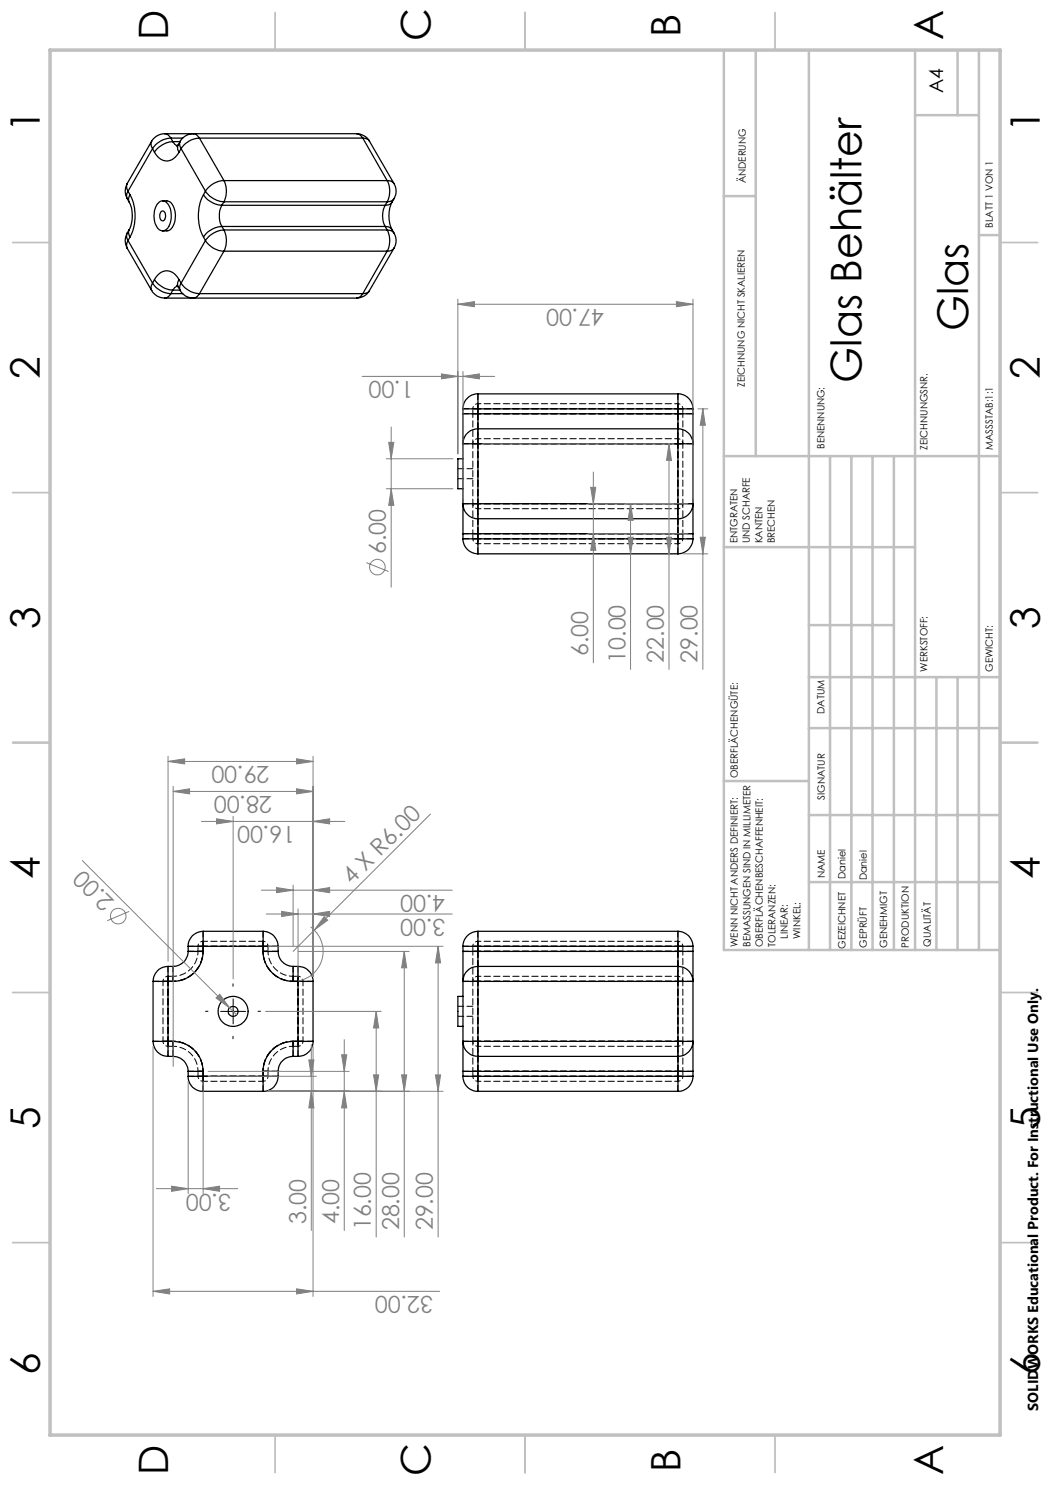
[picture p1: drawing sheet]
<svg xmlns="http://www.w3.org/2000/svg" width="210mm" height="297mm" viewBox="0 0 210 297" stroke-linecap="round" stroke-linejoin="round" font-family="sans-serif">
<g fill="none" stroke="#000" stroke-width=".25">
<path d="M25.4 36.7a3.1 3.1 0 0 0 0 3M25.4 36.7l-.1 .7 .3 .8M25.4 39.7l.5 .7M25.6 38.2l-.3 .8 .1 .7M25.6 38.2l.4 .7M26 38.9a9.3 9.3 0 0 1 0 8.5M26 38.9l-.3 .9 .2 .6M30.3 28.3l-.1 .4 .3 1M30.3 28.3l-4.9 8.4M30.5 29.7l-4.9 8.5M30.5 29.7l.4 .7M30.9 30.4a2.52 2.52 0 0 0 4.2 1l.7-1"/>
<path d="M32.9 26.7a3.1 3.1 0 0 0-2.6 1.6M32.9 26.7l.7 .3 .6 .6M32.9 26.7h38.4M34.2 27.6a4.7 4.7 0 0 0-3.7 2.1M34.2 27.6h2.3M34.2 27.6l.4 .7M34.6 28.3a4.8 4.8 0 0 0-3.7 2.1M34.6 28.3l.3 .5 .6 .4M34.6 28.3h1.4M35.7 29l-.3 .3M35.7 29l-.2 .6 .3 .8M36 28.3l-.1 .4 .3 1"/>
<path d="M36 28.3l-.3 .7M36.2 29.7l-.4 .7M36.2 29.7l4.9 8.5M39.9 27.6a1.76 1.76 0 0 0-2.8-.4l-1.1 1.1M39.9 27.6a4.7 4.7 0 0 0-3.7 2.1M39.9 27.6l4.9 8.5M39.9 27.6h32.7M40.7 38.9a9.3 9.3 0 0 0 0 8.5M40.7 38.9a4.8 4.8 0 0 0 3.7 2.2M41.1 38.2a4.8 4.8 0 0 0 3.7 2.2M41.1 38.2l-.4 .7M44.8 36.1a4.6 4.6 0 0 0-3.7 2.1"/>
<path d="M44.8 36.1a4.8 4.8 0 0 1 0 4.3M44.8 36.1h32.6M71.3 26.7a3.1 3.1 0 0 1 2.6 1.6M71.3 26.7l.7 .3 .6 .6M72.6 27.6l1 .3 .3 .4M72.6 27.6l4.8 8.5M73.9 28.3l4.9 8.4M77.4 36.1a4.5 4.5 0 0 1 0 4.3M77.4 36.1l.9 .2 .5 .4M78.8 36.7a2.87 2.87 0 0 1 0 3M78.8 39.7l-.5 .5-.9 .2M78.8 39.7l-.4 .7"/>
<path d="M25.4 46.6a3.1 3.1 0 0 0 0 3M25.4 46.6l-.1 .7 .3 .8M25.4 49.6l4.9 8.5M25.6 48.1l-.3 .8 .1 .7M25.6 48.1l4.9 8.5M25.9 40.4a6.6 6.6 0 0 1 0 5.5M25.9 45.9l-.2 .7 .3 .8M25.9 45.9l-.5 .7M26 47.4l-.4 .7M30.3 58.1a2.88 2.88 0 0 0 2.6 1.5M30.5 56.6a4.7 4.7 0 0 0 3.7 2.1M30.5 56.6l-.3 1.1 .1 .4"/>
<path d="M30.9 55.9a2.52 2.52 0 0 1 4.2-.9l.7 .9M30.9 55.9a4.8 4.8 0 0 0 3.7 2.1M30.9 55.9l-.4 .7M31.6 40.7a1.29 1.29 0 0 1 1.3-.5 1.29 1.29 0 0 1 1 1.1 4.3 4.3 0 0 1-.7 4.6 1.37 1.37 0 0 1-2.1-1 4.6 4.6 0 0 1 .5-4.2zM32.3 42.3a.55 .55 0 0 1 .6 0 .55 .55 0 0 1 .2 .6 .84 .84 0 0 1-.7 1.2 1.29 1.29 0 0 1-.1-1.8zM32.5 40.2h.9a2.43 2.43 0 0 1 1.7 2.6 3.2 3.2 0 0 1-1.6 3.4h-1M32.9 59.6h38.4M34.2 58.7l-.6 .7-.7 .2M34.2 58.7h2.3M34.6 58l-.4 .7M34.6 58h1.4M35.4 57l.3 .4"/>
<path d="M35.5 57.2l-.6 .3-.3 .5M35.7 57.4l.3 .7M35.8 55.9l-.3 .8 .2 .7M35.8 55.9l.4 .7M36 58.1a2.67 2.67 0 0 0 3.3 1.3l.6-.7M36.2 56.6a4.7 4.7 0 0 0 3.7 2.1M36.2 56.6l-.3 1.1 .1 .4M39.9 58.7h32.7M40.7 47.4l.4 .7M41.1 48.1a4.6 4.6 0 0 0 3.7 2.1M41.1 48.1l-4.9 8.5M44.4 41.1a4.8 4.8 0 0 0 0 4.2"/>
<path d="M44.4 45.3a4.8 4.8 0 0 0-3.7 2.1M44.4 45.3l.4 .7M44.4 45.3h32.6M44.4 41.1h32.6M44.8 46a4.8 4.8 0 0 1 0 4.2M44.8 46a4.8 4.8 0 0 0-3.7 2.1M44.8 40.4h32.6M44.8 46h32.6M44.8 50.2h32.6M44.8 40.4l-.4 .7M44.8 50.2l-4.9 8.5M72.6 58.7l-.6 .7-.7 .2"/>
<path d="M73.9 58.1a2.88 2.88 0 0 1-2.6 1.5M73.9 58.1l-.3 .4-1 .2M77 41.1a4.5 4.5 0 0 0 0 4.2M77 45.3l.9 .2 .5 .4M77 45.3l.4 .7M77.4 46a4.5 4.5 0 0 1 0 4.2M77.4 46l.9 .2 .5 .4M77.4 40.4l-.4 .7M77.4 50.2l-4.8 8.5M78.4 40.4a6.3 6.3 0 0 0 0 5.5M78.4 40.4l-.5 .5-.9 .2M78.4 45.9l.4 .7"/>
<path d="M78.8 46.6a2.87 2.87 0 0 1 0 3M78.8 49.6l-.5 .5-.9 .1M78.8 49.6l-4.9 8.5M95.6 78.8a3 3 0 0 0-3 3M95.6 78.8v3M95.6 78.8h40M135.6 78.8v3M135.6 78.8a3 3 0 0 1 3 3M92.6 88.8h3M92.6 82.8h3M92.6 82.8v6M92.6 81.8h3"/>
<path d="M92.6 91.8h-1v6h1M92.6 81.8v1M92.6 88.8v11.9M95.6 85.8a3 3 0 0 0-3 3M95.6 85.8v3M95.6 82.8v3M95.6 81.8v1M95.6 88.8v11.9M95.6 88.8h40M95.6 85.8h40M95.6 82.8h40M95.6 81.8h40"/>
<path d="M135.6 88.8h3M135.6 85.8v3M135.6 85.8a3 3 0 0 1 3 3M135.6 82.8v3M135.6 82.8h3M135.6 81.8h3M135.6 81.8v1M135.6 88.8v11.9M138.6 82.8v6M138.6 81.8v1M138.6 88.8v11.9M92.6 100.7h3"/>
<path d="M92.6 100.7a3 3 0 0 0 3 3M92.6 106.7h3M92.6 100.7v6M92.6 107.8h3M92.6 107.8a3 3 0 0 0 3 3M92.6 106.7v1.1M95.6 100.7v3M95.6 103.7v3M95.6 107.8v3M95.6 106.7v1.1M95.6 100.7h40M95.6 103.7h40"/>
<path d="M95.6 106.7h40M95.6 107.8h40M95.6 110.8h40M135.6 100.7h3M135.6 100.7v3M135.6 106.7h3M135.6 103.7v3M135.6 107.8h3M135.6 107.8v3M135.6 106.7v1.1M138.6 100.7a3 3 0 0 1-3 3M138.6 100.7v6"/>
<path d="M138.6 107.8a3 3 0 0 1-3 3M138.6 106.7v1.1M30.6 196.3h3M30.6 196.3v12M33.6 193.3v3M33.6 193.3a3 3 0 0 0-3 3M33.6 193.3h1M33.6 196.3h1M33.6 196.3v12M34.6 193.3v3M37.6 190.3a3 3 0 0 1-3 3M37.6 190.3h3"/>
<path d="M37.6 189.3h3M37.6 189.3v1M40.6 190.3a6 6 0 0 1-6 6M40.6 186.3v3M40.6 186.3a2.95 2.95 0 0 0-3 3M40.6 189.3h12M40.6 186.3h12M40.6 189.3v1M52.6 190.3a6 6 0 0 0 6 6M52.6 186.3v3M52.6 190.3h3M52.6 189.3h3"/>
<path d="M52.6 186.3a3 3 0 0 1 3 3M52.6 189.3v1M55.6 190.3a3 3 0 0 0 3 3M55.6 189.3v1M58.6 193.3v3M58.6 193.3h1M58.6 196.3h1M59.6 193.3v3M59.6 193.3a3 3 0 0 1 3 3M59.6 196.3h3M59.6 196.3v12M62.6 196.3v12"/>
<path d="M92.6 196.3h3M92.6 190.3h3M92.6 190.3v6M92.6 189.3h3M92.6 199.3h-1v6h1M92.6 189.3v1M92.6 196.3v12M95.6 193.3v3M95.6 193.3a3 3 0 0 0-3 3M95.6 190.3v3M95.6 186.3v3M95.6 186.3a3 3 0 0 0-3 3"/>
<path d="M95.6 193.3h40M95.6 196.3h40M95.6 189.3v1M95.6 196.3v12M95.6 190.3h40M95.6 189.3h40M95.6 186.3h40M135.6 193.3v3M135.6 193.3a3 3 0 0 1 3 3M135.6 196.3h3M135.6 190.3v3M135.6 190.3h3"/>
<path d="M135.6 189.3h3M135.6 186.3v3M135.6 186.3a3 3 0 0 1 3 3M135.6 189.3v1M135.6 196.3v12M138.6 190.3v6M138.6 189.3v1M138.6 196.3v12M30.6 208.3a3 3 0 0 0 3 3M30.6 208.3h3M33.6 208.3v3M33.6 208.3h1"/>
<path d="M33.6 211.3h1M34.6 208.3v3M34.6 208.3a6 6 0 0 1 6 6M34.6 211.3a3 3 0 0 1 3 3M37.6 214.3h3M37.6 215.3a2.9 2.9 0 0 0 3 3M37.6 215.3h3M37.6 214.3v1M40.6 215.3v3M40.6 215.3h12M40.6 218.3h12M40.6 214.3v1"/>
<path d="M52.6 215.3v3M52.6 214.3h3M52.6 215.3h3M52.6 214.3v1M55.6 215.3a2.95 2.95 0 0 1-3 3M55.6 214.3v1M58.6 208.3a6 6 0 0 0-6 6M58.6 208.3v3M58.6 211.3a3 3 0 0 0-3 3M58.6 208.3h1M58.6 211.3h1M59.6 208.3v3"/>
<path d="M59.6 208.3h3M62.6 208.3a3 3 0 0 1-3 3M92.6 208.3h3M92.6 208.3a3 3 0 0 0 3 3M92.6 214.3h3M92.6 208.3v6M92.6 215.3h3M92.6 215.3a2.95 2.95 0 0 0 3 3M92.6 214.3v1M95.6 208.3v3M95.6 211.3v3M95.6 215.3v3"/>
<path d="M95.6 214.3v1M95.6 208.3h40M95.6 211.3h40M95.6 214.3h40M95.6 215.3h40M95.6 218.3h40M135.6 208.3h3M135.6 208.3v3M135.6 211.3v3M135.6 214.3h3M135.6 215.3h3M135.6 215.3v3"/>
<path d="M135.6 214.3v1M138.6 208.3a3 3 0 0 1-3 3M138.6 208.3v6M138.6 215.3a2.95 2.95 0 0 1-3 3M138.6 214.3v1"/>
<circle cx="46.6" cy="202.3" r="3"/>
<circle cx="46.6" cy="202.3" r=".99"/>
</g>
<g fill="none" stroke="#000" stroke-width=".2" stroke-dasharray="1.3 .6" stroke-dashoffset=".8">
<path d="M95.6 87.7a1 1 0 0 0-1 1M95.6 80.7a1 1 0 0 0-1 1M136.6 88.7a1 1 0 0 0-1-1M136.6 81.7a1 1 0 0 0-1-1M94.6 107.7a1 1 0 0 0 1 1M95.6 101.7a1 1 0 0 1-1-1M135.6 108.7a1 1 0 0 0 1-1M136.6 100.7a1 1 0 0 1-1 1M33.6 195.3a1 1 0 0 0-1 1M40.6 188.3a1 1 0 0 0-1 1M53.6 189.3a1 1 0 0 0-1-1M59.6 195.3a1 1 0 0 1 1 1"/>
<path d="M95.6 195.3a1 1 0 0 0-1 1M95.6 188.3a1 1 0 0 0-1 1M136.6 196.3a1 1 0 0 0-1-1M136.6 189.3a1 1 0 0 0-1-1M32.6 208.3a1 1 0 0 0 1 1M39.6 215.3a1 1 0 0 0 1 1M52.6 216.3a1 1 0 0 0 1-1M59.6 209.3a1 1 0 0 0 1-1M94.6 208.3a1 1 0 0 0 1 1M94.6 215.3a1 1 0 0 0 1 1M135.6 209.3a1 1 0 0 0 1-1M135.6 216.3a1 1 0 0 0 1-1"/>
</g>
<g fill="none" stroke="#000" stroke-width=".2" stroke-dasharray="1.3 .6" stroke-dashoffset=".5">
<path d="M94.6 82.7v6M94.6 82.7v-1M94.6 81.7h1M94.6 82.7h1M94.6 88.7h1M95.6 88.7h-1M95.6 88.7v-1M95.6 82.7h-1M95.6 81.7h-1M95.6 81.7v-1M95.6 81.7v1M95.6 80.7v1"/>
<path d="M95.6 82.7v-1M95.6 87.7v1M135.6 87.7v1M135.6 80.7v1M135.6 82.7v-1M135.6 81.7v-1M135.6 81.7h1M135.6 82.7h1M135.6 81.7v1M135.6 88.7v-1M135.6 88.7h1M136.6 88.7h-1"/>
<path d="M136.6 82.7h-1M136.6 88.7v-6M136.6 81.7h-1M136.6 81.7v1M94.6 100.7v6M94.6 107.7v-1M94.6 106.7h1M94.6 107.7h1M94.6 100.7h1M95.6 100.7h-1M95.6 101.7v-1M95.6 106.7h-1"/>
<path d="M95.6 107.7h-1M95.6 106.7v1M95.6 107.7v1M95.6 107.7v-1M95.6 100.7v1M135.6 100.7v1M135.6 107.7v-1M135.6 108.7v-1M135.6 106.7h1M135.6 106.7v1M135.6 107.7h1M135.6 100.7h1"/>
<path d="M135.6 101.7v-1M136.6 100.7h-1M136.6 106.7h-1M136.6 106.7v-6M136.6 107.7h-1M136.6 106.7v1M32.6 196.3h1M33.6 195.3v1M33.6 195.3h1M33.6 196.3v-1M33.6 196.3h-1M33.6 196.3h1"/>
<path d="M34.6 196.3h-1M34.6 195.3v1M34.6 196.3v-1M39.6 190.3h1M39.6 190.3a5 5 0 0 1-5 5M39.6 189.3h1M39.6 190.3v-1M40.6 188.3v1M40.6 189.3v1M40.6 190.3h-1M40.6 190.3v-1M40.6 189.3v-1"/>
<path d="M40.6 189.3h-1M52.6 188.3v1M52.6 190.3v-1M52.6 189.3v-1M52.6 189.3v1M52.6 190.3h1M52.6 189.3h1M53.6 190.3h-1M53.6 189.3v1M53.6 189.3h-1M58.6 195.3v1M58.6 195.3a5 5 0 0 1-5-5"/>
<path d="M58.6 195.3h1M58.6 196.3v-1M58.6 196.3h1M59.6 195.3v1M59.6 196.3h-1M59.6 196.3h1M59.6 196.3v-1M60.6 196.3h-1M94.6 196.3h1M94.6 190.3v6M94.6 190.3v-1M95.6 195.3v1"/>
<path d="M95.6 190.3h-1M95.6 189.3h-1M95.6 189.3v1M95.6 189.3v-1M95.6 190.3v-1M95.6 188.3v1M95.6 196.3h-1M135.6 196.3v-1M135.6 196.3h1M135.6 190.3v-1M135.6 188.3v1M135.6 189.3v1"/>
<path d="M135.6 189.3v-1M136.6 190.3h-1M136.6 196.3v-6M136.6 189.3h-1M136.6 189.3v1M136.6 196.3h-1M32.6 208.3h1M33.6 208.3v1M33.6 208.3h1M33.6 208.3h-1M33.6 209.3v-1M34.6 209.3h-1"/>
<path d="M34.6 208.3v1M34.6 209.3a5 5 0 0 1 5 5M34.6 208.3h-1M34.6 209.3v-1M39.6 215.3v-1M39.6 214.3h1M39.6 215.3h1M40.6 214.3h-1M40.6 215.3h-1M40.6 214.3v1M40.6 215.3v1M40.6 215.3v-1"/>
<path d="M40.6 216.3v-1M52.6 215.3v1M52.6 214.3h1M52.6 215.3h1M52.6 215.3v-1M52.6 216.3v-1M52.6 214.3v1M53.6 214.3v1M53.6 214.3a5 5 0 0 1 5-5M53.6 214.3h-1M53.6 215.3h-1M58.6 208.3v1"/>
<path d="M58.6 208.3h1M58.6 209.3v-1M59.6 209.3h-1M59.6 208.3v1M59.6 208.3h1M59.6 208.3h-1M59.6 209.3v-1M60.6 208.3h-1M94.6 208.3h1M94.6 214.3h1M94.6 208.3v6M94.6 215.3h1"/>
<path d="M94.6 215.3v-1M95.6 209.3v-1M95.6 214.3v1M95.6 216.3v-1M95.6 215.3v-1M95.6 215.3v1M95.6 208.3h-1M95.6 208.3v1M135.6 208.3v1M135.6 208.3h1M135.6 214.3h1M135.6 215.3h1"/>
<path d="M135.6 215.3v-1M135.6 215.3v1M135.6 214.3v1M135.6 216.3v-1M135.6 209.3v-1M136.6 214.3v-6M136.6 214.3v1M136.6 208.3h-1"/>
</g>
<g fill="none" stroke="#000" stroke-width=".2" stroke-dasharray="1.3 .6" stroke-dashoffset=".6">
<path d="M95.6 87.7h40M95.6 82.7h40M95.6 80.7h40M95.6 81.7h40M95.6 88.7h40M135.6 88.7h-40M135.6 81.7h-40M135.6 82.7h-40M95.6 100.7h40M95.6 107.7h40M95.6 106.7h40M135.6 101.7h-40"/>
<path d="M135.6 106.7h-40M135.6 108.7h-40M135.6 107.7h-40M135.6 100.7h-40M95.6 195.3h40M95.6 190.3h40M95.6 188.3h40M95.6 189.3h40M95.6 196.3h40M135.6 196.3h-40M135.6 189.3h-40M135.6 190.3h-40"/>
<path d="M95.6 208.3h40M95.6 215.3h40M95.6 214.3h40M135.6 209.3h-40M135.6 214.3h-40M135.6 216.3h-40M135.6 215.3h-40M135.6 208.3h-40"/>
</g>
<g fill="none" stroke="#000" stroke-width=".2" stroke-dasharray="1.3 .6" stroke-dashoffset=".3">
<path d="M95.6 88.7v12M135.6 88.7v12M136.6 88.7v12M94.6 100.7v-12M95.6 100.7v-12M135.6 100.7v-12M33.6 196.3v12M40.6 188.3h12M40.6 189.3h12M52.6 189.3h-12M59.6 196.3v12M60.6 196.3v12"/>
<path d="M95.6 196.3v12M135.6 196.3v12M136.6 196.3v12M32.6 208.3v-12M33.6 208.3v-12M40.6 215.3h12M52.6 216.3h-12M52.6 215.3h-12M59.6 208.3v-12M94.6 208.3v-12M95.6 208.3v-12M135.6 208.3v-12"/>
</g>
<g fill="none" stroke="#000" stroke-width=".2" stroke-dasharray="1.3 .6">
<path d="M95.6 87.7v-5M95.6 82.7v5M135.6 82.7v5M135.6 87.7v-5M95.6 106.7v-5M95.6 101.7v5M135.6 101.7v5M135.6 106.7v-5M95.6 195.3v-5M95.6 190.3v5M135.6 190.3v5M135.6 195.3v-5"/>
<path d="M95.6 214.3v-5M95.6 209.3v5M135.6 209.3v5M135.6 214.3v-5"/>
</g>
<g fill="none" stroke="#000" stroke-width=".2" stroke-dasharray="1.3 .6" stroke-dashoffset=".1">
<path d="M95.6 78.7v3M91.6 95.7h3M92.6 81.7h3M92.6 82.7h3M92.6 88.7h3M94.6 93.7h-3M95.6 82.7v3M95.6 85.7v3M135.6 81.7v-3M135.6 81.7h3M135.6 82.7h3M135.6 85.7v-3"/>
<path d="M135.6 88.7v-3M135.6 88.7h3M92.6 106.7h3M92.6 107.7h3M92.6 100.7h3M95.6 103.7v3M95.6 107.7v3M95.6 100.7v3M135.6 106.7v-3M135.6 106.7h3M135.6 107.7h3M135.6 110.7v-3"/>
<path d="M135.6 100.7h3M135.6 103.7v-3M33.6 196.3v-3M33.6 196.3h-3M34.6 196.3v-3M40.6 190.3h-3M40.6 189.3h-3M40.6 189.3v-3M52.6 189.3v-3M52.6 190.3h3M52.6 189.3h3M58.6 196.3v-3"/>
<path d="M59.6 196.3v-3M62.6 196.3h-3M95.6 189.3h-3M95.6 190.3h-3M95.6 190.3v3M95.6 186.3v3M95.6 196.3h-3M95.6 193.3v3M135.6 193.3v-3M135.6 189.3v-3M135.6 196.3v-3M138.6 189.3h-3"/>
<path d="M138.6 190.3h-3M138.6 196.3h-3M33.6 208.3h-3M33.6 211.3v-3M34.6 211.3v-3M37.6 214.3h3M37.6 215.3h3M40.6 218.3v-3M52.6 218.3v-3M55.6 214.3h-3M55.6 215.3h-3M58.6 211.3v-3"/>
<path d="M59.6 211.3v-3M62.6 208.3h-3M91.6 203.3h3M92.6 214.3h3M92.6 215.3h3M94.6 201.3h-3M95.6 211.3v3M95.6 215.3v3M95.6 208.3v3M95.6 208.3h-3M135.6 215.3h3M135.6 214.3h3"/>
<path d="M135.6 214.3v-3M135.6 218.3v-3M135.6 211.3v-3M138.6 208.3h-3"/>
</g>
<path d="M34.6 196.3a6 6 0 0 0 6-6M40.6 190.3a6 6 0 0 1-6 6M52.6 190.3a6 6 0 0 0 6 6M58.6 196.3a6 6 0 0 1-6-6M34.6 208.3a6 6 0 0 1 6 6M40.6 214.3a6 6 0 0 0-6-6M52.6 214.3a6 6 0 0 1 6-6M58.6 208.3a6 6 0 0 0-6 6" fill="none" stroke="#000" stroke-width=".2" stroke-dasharray="1.3 .6" stroke-dashoffset=".7"/>
<g fill="none" stroke="#808080" stroke-width=".2">
<path d="M91.6 59.8v31M138.6 59.8v40M72.4 75.3h26.5M88.3 74.8l3.3 .5-3.3 .5zM91.6 60.9l3.3-.6v1zM91.6 60.9h47M92.6 75.3l3.3-.5v1zM92.6 74.3v25.5M135.3 60.3l3.3 .6-3.3 .4zM77.2 97.8h13.4M77.2 91.8h13.4M77.7 88.5h1.1l-.6 3.3z"/>
<path d="M78.2 97.8l.6 3.3h-1.1zM78.2 85.4v32M96.6 88.8h38.2M118.1 97.5h1.1l-.5 3.2zM118.7 94.4v38.2M133.8 88.8l.5 3.3h-1zM133.8 88.8v45.1M139.6 81.8h2M140.6 81.8l.5 3.3h-1.1zM140.6 81.8v52.1M73.3 112.5l4.4 1.8M117.6 100.7h20"/>
<path d="M117.6 106.7h20M118.7 106.7l.5 3.4h-1.1zM125.6 107.5h1l-.5 3.3zM126.1 100.7l.5 3.4h-1zM126.1 100.7v33.2M133.3 107.5h1l-.5 3.3zM136.6 110.8h5M140 107.5h1.1l-.5 3.3zM33.6 152.3l3.3-.5v1zM33.6 151.3v41M33.6 152.3h29M34.6 158.3l3.3-.5v1z"/>
<path d="M34.6 157.3v56M34.6 158.3h28M59.3 157.8l3.3 .5-3.3 .5zM59.3 151.8l3.3 .5-3.3 .5zM62.6 151.3v44M16.5 172.1l30.8 30.9M40.3 164.3h28.7M43.3 163.8l3.3 .5-3.3 .5zM46.6 163.3v32.5M52.3 178h38.1M55.3 177.5l3.3 .5-3.3 .5zM58.6 177v12.3"/>
<path d="M62.6 178l3.3-.5v1zM62.6 164.3l3.3-.5v1zM86.1 162.8l-23.2 23.2M25.9 182.3l-4.5 1.8M43.2 199.6l.7-.7 2 2.7zM53.3 182.8h37.1M53.6 189.3h35M56.3 182.3l3.3 .5-3.3 .5zM59.6 190.3h22.2M59.6 181.8v13.5M62.1 185.4a6 6 0 0 1 2.4 6.2 6 6 0 0 1-4.9 4.6M62.6 182.8l3.3-.5v1z"/>
<path d="M62.9 186l-4.3 4.3M64.8 183.3l.7 .7-2.6 2zM80.8 190.3v57.1M80.8 190.3l.5 3.3h-1zM87.6 189.3v58.1M87.6 189.3l.5 3.3h-1zM30.6 209.3v50M37.6 216.3v22.4M40.6 216.3v22.4M41.6 215.3h21.7M41.6 214.3h28.2M53.1 202.3h23.1"/>
<path d="M53.6 218.3h35M61.8 212h1l-.5 3.3zM62.3 208.9v37.2M62.3 218.3l.5 3.3h-1zM62.6 209.3v50M68.3 211h1l-.4 3.3zM68.9 207.9v38.2M68.9 218.3l.4 3.3h-1zM74.7 215h1l-.5 3.3zM75.2 202.3v45.1M75.2 202.3l.5 3.3h-1zM80.3 215h1l-.5 3.3z"/>
<path d="M87.1 215h1l-.5 3.3zM31.3 237.7h16.2M34.3 237.2l3.3 .5-3.3 .6zM40.6 237.7l3.3-.5v1.1zM30.6 258.3l3.3-.5v1zM30.6 258.3h57.3M59.3 257.8l3.3 .5-3.3 .5z"/>
<circle cx="75.5" cy="113.4" r="1.55"/>
<circle cx="23.6" cy="183.2" r="1.56"/>
</g>
<path d="M46.6 197.3v-.5M41.6 202.3h-.5M46.6 207.3v.5M51.6 202.3h.5" fill="none" stroke="#000" stroke-width=".2" stroke-dasharray="15.2 1.3 1.3 1.3"/>
<path d="M46.6 199.8v5M44.1 202.3h5" fill="none" stroke="#000" stroke-width=".2"/>
<g fill="none" stroke="#c0c0c0" stroke-width=".35">
<path d="M55 2.5v7.5M105 2.5v7.5M155 2.5v7.5M2.5 48.5h7.5M200 48.5h7.5M2.5 98.5h7.5M200 98.5h7.5M2.5 148.5h7.5M200 148.5h7.5M2.5 198.5h7.5M200 198.5h7.5M2.5 248.5h7.5"/>
<path d="M200 248.5h7.5M55 287v7.5M105 287v7.5M155 287v7.5"/>
</g>
<g fill="none" stroke="#c0c0c0" stroke-width=".5">
<path d="M144.8 10v180h55.2M151.2 10v81.2M161.8 10v180M183 10v180M191.5 10v13M195.8 10v180M144.8 39.2h6.4M183 23h12.8M195.8 47h4.2M144.8 91.2h55.2M166 91.2v98.8M170.3 91.2v98.8"/>
<path d="M174.5 91.2v98.8M178.8 91.2v98.8M144.8 109.4h38.2M161.8 135.4h38.2M161.8 125h17M187.3 135.4v54.6M191.5 135.4v54.6M144.8 156.2h17M161.8 145.6h38.2M161.8 163h38.2M161.8 176.4h38.2"/>
</g>
<path d="M10 10h190v277h-190z" fill="none" stroke="#c0c0c0" stroke-width=".7"/>
<g fill="#808080">
<path d="M43.2 199.6l.7-.7 2 2.7z"/>
<path d="M64.8 183.3l.7 .7-2.6 2z"/>
<path d="M125.6 107.5h1l-.5 3.3zM126.1 100.7l.5 3.4h-1zM133.3 107.5h1l-.5 3.3zM133.8 88.8l.5 3.3h-1zM140 107.5h1.1l-.5 3.3zM140.6 81.8l.5 3.3h-1.1zM78.2 97.8l.6 3.3h-1.1zM77.7 88.5h1.1l-.6 3.3zM118.7 106.7l.5 3.4h-1.1zM118.1 97.5h1.1l-.5 3.2z"/>
<path d="M40.6 237.7l3.3-.5v1.1zM34.3 237.2l3.3 .5-3.3 .6z"/>
<path d="M62.6 182.8l3.3-.5v1zM56.3 182.3l3.3 .5-3.3 .5zM62.6 178l3.3-.5v1zM55.3 177.5l3.3 .5-3.3 .5zM62.6 164.3l3.3-.5v1zM43.3 163.8l3.3 .5-3.3 .5zM59.3 157.8l3.3 .5-3.3 .5zM34.6 158.3l3.3-.5v1zM59.3 151.8l3.3 .5-3.3 .5zM33.6 152.3l3.3-.5v1z"/>
<path d="M30.6 258.3l3.3-.5v1zM59.3 257.8l3.3 .5-3.3 .5zM88.3 74.8l3.3 .5-3.3 .5zM92.6 75.3l3.3-.5v1zM91.6 60.9l3.3-.6v1zM135.3 60.3l3.3 .6-3.3 .4z"/>
<path d="M62.3 218.3l.5 3.3h-1zM61.8 212h1l-.5 3.3zM68.9 218.3l.4 3.3h-1zM68.3 211h1l-.4 3.3zM74.7 215h1l-.5 3.3zM75.2 202.3l.5 3.3h-1zM80.3 215h1l-.5 3.3zM80.8 190.3l.5 3.3h-1zM87.1 215h1l-.5 3.3zM87.6 189.3l.5 3.3h-1z"/>
</g>
<g font-size="8.5">
<text x="193.6" y="66.2" transform="rotate(-90 193.6 66.2)">Glas</text>
<text x="172.3" y="76.5" transform="rotate(-90 172.3 76.5)">Glas Behälter</text>
</g>
<g font-size="8.1">
<text x="33.6" y="8" transform="rotate(-90 33.6 8)">D</text>
<text x="86.1" y="8.3" transform="rotate(-90 86.1 8.3)">C</text>
<text x="136.1" y="7.3" transform="rotate(-90 136.1 7.3)">B</text>
<text x="188.6" y="8" transform="rotate(-90 188.6 8)">A</text>
<text x="8" y="26.5" transform="rotate(-90 8 26.5)">1</text>
<text x="208" y="26.5" transform="rotate(-90 208 26.5)">1</text>
<text x="8" y="75.7" transform="rotate(-90 8 75.7)">2</text>
<text x="208" y="75.7" transform="rotate(-90 208 75.7)">2</text>
<text x="8" y="125.7" transform="rotate(-90 8 125.7)">3</text>
<text x="208" y="125.7" transform="rotate(-90 208 125.7)">3</text>
<text x="8" y="175.8" transform="rotate(-90 8 175.8)">4</text>
<text x="208" y="175.8" transform="rotate(-90 208 175.8)">4</text>
<text x="8" y="225.8" transform="rotate(-90 8 225.8)">5</text>
<text x="208" y="225.8" transform="rotate(-90 208 225.8)">5</text>
<text x="8" y="275" transform="rotate(-90 8 275)">6</text>
<text x="208" y="275" transform="rotate(-90 208 275)">6</text>
<text x="33.6" y="295" transform="rotate(-90 33.6 295)">D</text>
<text x="86.1" y="295.3" transform="rotate(-90 86.1 295.3)">C</text>
<text x="136.1" y="294.3" transform="rotate(-90 136.1 294.3)">B</text>
<text x="188.6" y="295" transform="rotate(-90 188.6 295)">A</text>
</g>
<g font-size="4.7" fill="#808080">
<text x="120.9" y="61.8" transform="rotate(180 120.9 61.8)">47.00</text>
<text x="82.8" y="76.3" transform="rotate(180 82.8 76.3)">1.00</text>
<text x="77.2" y="110.8" transform="rotate(-90 77.2 110.8)">6.00</text>
<text x="117.6" y="131.3" transform="rotate(-90 117.6 131.3)">6.00</text>
<text x="125.1" y="132.6" transform="rotate(-90 125.1 132.6)">10.00</text>
<text x="132.8" y="132.6" transform="rotate(-90 132.8 132.6)">22.00</text>
<text x="139.5" y="132.6" transform="rotate(-90 139.5 132.6)">29.00</text>
<text x="53.9" y="153.3" transform="rotate(180 53.9 153.3)">29.00</text>
<text x="54.4" y="159.3" transform="rotate(180 54.4 159.3)">28.00</text>
<text x="59.1" y="165.3" transform="rotate(180 59.1 165.3)">16.00</text>
<text x="70.4" y="177.1" transform="rotate(-45 70.4 177.1)">4 X R6.00</text>
<text x="89.1" y="179" transform="rotate(180 89.1 179)">4.00</text>
<text x="23" y="180.2" transform="rotate(-135 23 180.2)">2.00</text>
<text x="89.1" y="183.8" transform="rotate(180 89.1 183.8)">3.00</text>
<text x="46.2" y="238.7" transform="rotate(180 46.2 238.7)">3.00</text>
<text x="61.2" y="244.8" transform="rotate(-90 61.2 244.8)">3.00</text>
<text x="67.8" y="244.8" transform="rotate(-90 67.8 244.8)">4.00</text>
<text x="74.2" y="246.1" transform="rotate(-90 74.2 246.1)">16.00</text>
<text x="79.8" y="246.1" transform="rotate(-90 79.8 246.1)">28.00</text>
<text x="86.6" y="246.1" transform="rotate(-90 86.6 246.1)">29.00</text>
<text x="86.6" y="259.3" transform="rotate(180 86.6 259.3)">32.00</text>
</g>
<text font-size="3.9" x="188.6" y="18.6" transform="rotate(-90 188.6 18.6)">A4</text>
<text font-size="2.9" x="207.6" y="282.2" transform="rotate(-90 207.6 282.2)">SOLIDWORKS Educational Product. For Instructional Use Only.</text>
<g font-size="2">
<text x="149.2" y="36.7" transform="rotate(-90 149.2 36.7)">ÄNDERUNG</text>
<text x="198.6" y="45.5" transform="rotate(-90 198.6 45.5)">BLATT 1 VON 1</text>
<text x="149" y="77.4" transform="rotate(-90 149 77.4)">ZEICHNUNG NICHT SKALIEREN</text>
<text x="164.9" y="89.8" transform="rotate(-90 164.9 89.8)">BENENNUNG:</text>
<text x="185.5" y="89.9" transform="rotate(-90 185.5 89.9)">ZEICHNUNGSNR.</text>
<text x="198.6" y="89.9" transform="rotate(-90 198.6 89.9)">MASSSTAB:1:1</text>
<text x="147.5" y="108.7" transform="rotate(-90 147.5 108.7)">ENTGRATEN</text>
<text x="150" y="108.7" transform="rotate(-90 150 108.7)">UND SCHARFE</text>
<text x="152.5" y="108.7" transform="rotate(-90 152.5 108.7)">KANTEN</text>
<text x="155" y="108.7" transform="rotate(-90 155 108.7)">BRECHEN</text>
<text x="185.5" y="134.4" transform="rotate(-90 185.5 134.4)">WERKSTOFF:</text>
<text x="198.6" y="134.4" transform="rotate(-90 198.6 134.4)">GEWICHT:</text>
<text x="164.9" y="142.8" transform="rotate(-90 164.9 142.8)">DATUM</text>
<text x="147.6" y="155.6" transform="rotate(-90 147.6 155.6)">OBERFLÄCHENGÜTE:</text>
<text x="164.9" y="160" transform="rotate(-90 164.9 160)">SIGNATUR</text>
<text x="165" y="175.7" transform="rotate(-90 165 175.7)">NAME</text>
<text x="169.1" y="175.8" transform="rotate(-90 169.1 175.8)">Daniel</text>
<text x="173.3" y="176.1" transform="rotate(-90 173.3 176.1)">Daniel</text>
<text x="147.6" y="189.4" transform="rotate(-90 147.6 189.4)">WENN NICHT ANDERS DEFINIERT:</text>
<text x="150.1" y="189.4" transform="rotate(-90 150.1 189.4)">BEMASSUNGEN SIND IN MILLIMETER</text>
<text x="152.6" y="189.4" transform="rotate(-90 152.6 189.4)">OBERFLÄCHENBESCHAFFENHEIT:</text>
<text x="155.1" y="189.4" transform="rotate(-90 155.1 189.4)">TOLERANZEN:</text>
<text x="157.6" y="187.8" transform="rotate(-90 157.6 187.8)">LINEAR:</text>
<text x="160.1" y="187.8" transform="rotate(-90 160.1 187.8)">WINKEL:</text>
<text x="169.1" y="189.8" transform="rotate(-90 169.1 189.8)">GEZEICHNET</text>
<text x="173.3" y="189.6" transform="rotate(-90 173.3 189.6)">GEPRÜFT</text>
<text x="177.4" y="189.6" transform="rotate(-90 177.4 189.6)">GENEHMIGT</text>
<text x="181.8" y="189.5" transform="rotate(-90 181.8 189.5)">PRODUKTION</text>
<text x="186.1" y="189.3" transform="rotate(-90 186.1 189.3)">QUALITÄT</text>
</g>
</svg>
